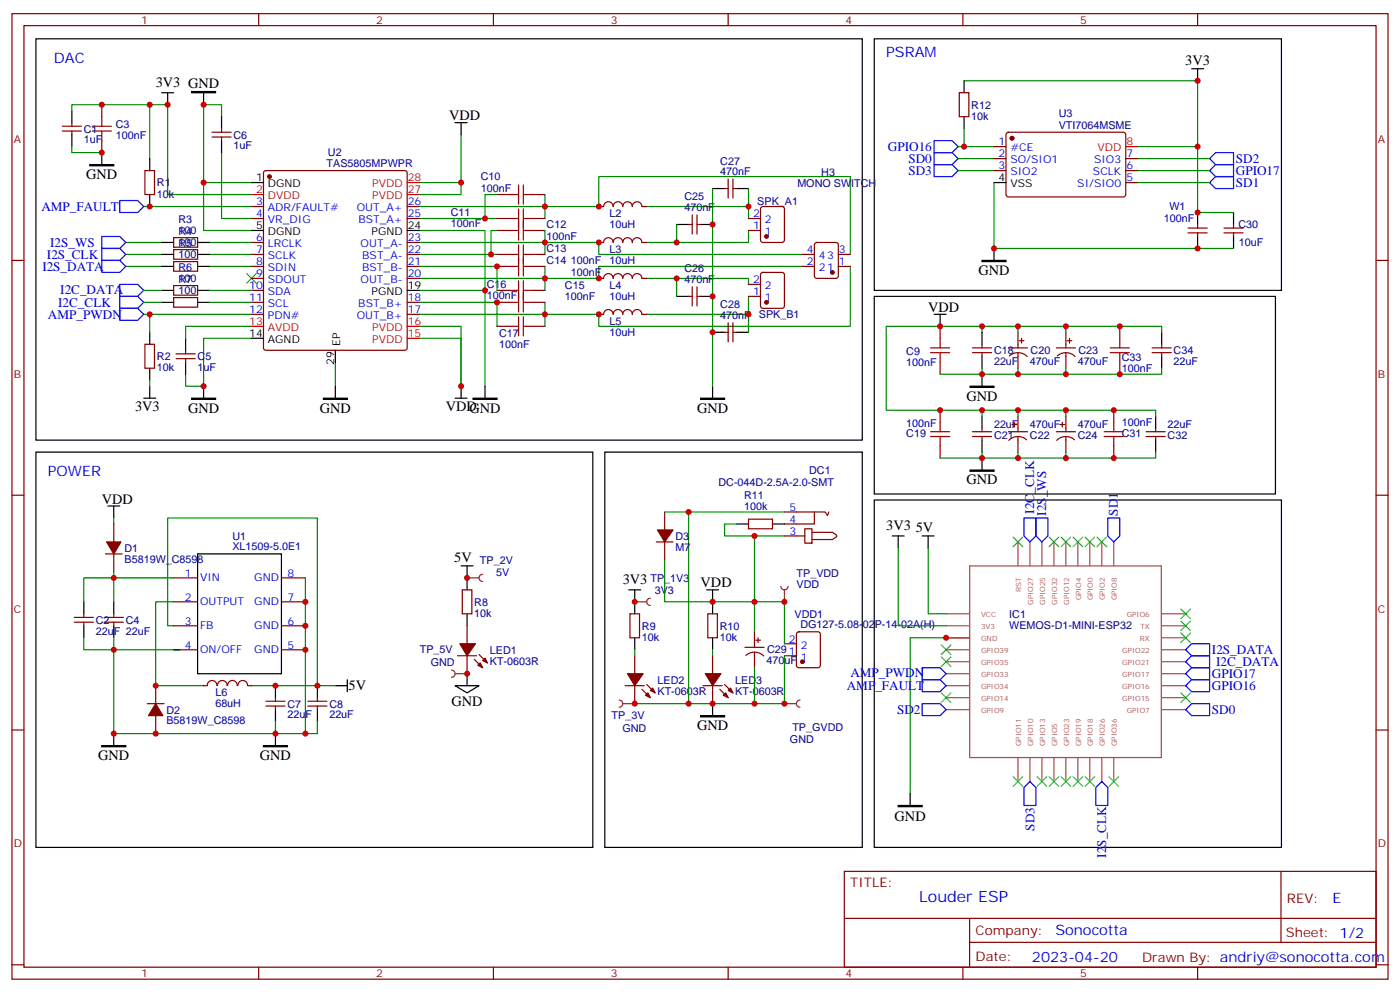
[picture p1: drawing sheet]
<svg xmlns="http://www.w3.org/2000/svg" width="412mm" height="292mm" viewBox="0 0 412 292" stroke-linecap="round" stroke-linejoin="round" font-family="sans-serif">
<g fill="none" stroke="#870000" stroke-width=".35">
<path d="M3.5 4h405.4v284.4h-405.4zM7.1 7.5h398.2v277.3h-398.2zM76.2 4v3.5M145.3 4v3.5M214.5 4v3.5M283.6 4v3.5M352.8 4v3.5M18.3 38.6h5.7M18.3 37.2h5.7M21.2 36.1v1.1M21.2 38.6v1.1M30 30.8v3.6"/>
<path d="M62.4 38.9h5.7M65.3 37.9v1M30 41.4v3.5M42.7 50.2h2.8v7.1h-2.8zM62.4 40.4h5.7M65.3 40.4v1M77.8 50.4l.5-.2h40.9l.5 .2 .2 .5v51.5l-.2 .5-.5 .3h-40.9l-.5-.3-.2-.5v-51.5zM213.4 55.5h1.1M214.5 52.7v5.6M215.9 52.7v5.6M215.9 55.5h1.1M3.5 76.7h3.6"/>
<path d="M51.2 70h7v2.8h-7zM51.2 73.5h7v2.8h-7zM51.2 77h7v2.9h-7zM74.1 60.8h3.5M74.1 64.3h3.5M74.1 71.4h3.5M74.1 74.9h3.5M74.1 78.5h3.5M119.9 60.8h3.6M119.9 64.3h3.6M119.9 71.4h3.6M119.9 74.9h3.6"/>
<path d="M119.9 78.5h3.6M176.4 60.8h1.4a1.41 1.41 0 0 1 1.4-1.4 1.41 1.41 0 0 1 1.4 1.4 1.41 1.41 0 0 1 1.4-1.4 1.41 1.41 0 0 1 1.4 1.4 1.41 1.41 0 0 1 1.5-1.4 1.41 1.41 0 0 1 1.4 1.4 1.41 1.41 0 0 1 1.4-1.4 1.41 1.41 0 0 1 1.4 1.4h1.4M176.4 71.4h1.4M177.8 71.4a1.41 1.41 0 0 1 1.4-1.4 1.41 1.41 0 0 1 1.4 1.4M180.6 71.4a1.41 1.41 0 0 1 1.4-1.4 1.41 1.41 0 0 1 1.4 1.4M183.4 71.4a1.41 1.41 0 0 1 1.5-1.4 1.41 1.41 0 0 1 1.4 1.4M186.3 71.4a1.41 1.41 0 0 1 1.4-1.4 1.41 1.41 0 0 1 1.4 1.4h1.4M202.8 66.1h1.1M203.9 63.3v5.6M205.3 63.3v5.6M205.3 66.1h1.1M220.5 64.3h3.5"/>
<path d="M220.5 67.9h3.5M224.2 61l.5-.2h5.7l.6 .4 .1 9.5-.5 .6-5.9 .1-.6-.5-.1-9.4zM405.3 76.7h3.6M51.2 84.1h7v2.8h-7zM51.2 87.6h7v2.9h-7zM74.1 82h3.5M74.1 85.5h3.5M74.1 89h3.5M74.1 92.6h3.5M119.9 82h3.6M119.9 89h3.6M119.9 92.6h3.6"/>
<path d="M176.4 82h1.4a1.41 1.41 0 0 1 1.4-1.4 1.41 1.41 0 0 1 1.4 1.4 1.41 1.41 0 0 1 1.4-1.4 1.41 1.41 0 0 1 1.4 1.4 1.41 1.41 0 0 1 1.5-1.4 1.41 1.41 0 0 1 1.4 1.4 1.41 1.41 0 0 1 1.4-1.4 1.41 1.41 0 0 1 1.4 1.4h1.4M176.4 92.6h1.4a1.41 1.41 0 0 1 1.4-1.4 1.41 1.41 0 0 1 1.4 1.4 1.41 1.41 0 0 1 1.4-1.4 1.41 1.41 0 0 1 1.4 1.4 1.41 1.41 0 0 1 1.5-1.4 1.41 1.41 0 0 1 1.4 1.4 1.41 1.41 0 0 1 1.4-1.4 1.41 1.41 0 0 1 1.4 1.4h1.4M202.8 87.3h1.1M203.9 84.5v5.6M205.3 87.3h1.1M205.3 84.5v5.6M213.4 97.9h1.1M214.5 95v5.7M215.9 95v5.7M215.9 97.9h1.1M220.5 87.3h3.5M220.5 83.7h3.5"/>
<path d="M224.2 80.4l.5-.2h5.7l.6 .5 .1 9.4-.5 .6-5.9 .1-.6-.5-.1-9.4zM42.7 101.4h2.8v7h-2.8zM51.9 105.6h5.6M51.9 104.2h5.6M54.7 103.2v1M54.7 105.6v1.1M3.5 145.8h3.6M405.3 145.8h3.6M136.2 173.7h2.8v7.1h-2.8zM30.7 183.2h5.6M30.7 181.8h5.6M33.5 180.8v1"/>
<path d="M33.5 183.2v1.1M134.8 193.1h5.6M137.6 184.3v5.3M137.6 193.1v5.3M139.7 194.2l2.5 2.4M141.1 192.8l2.5 2.4M185.6 180.8h2.8v7h-2.8zM187 193.1v5.3M208.5 180.8h2.8v7h-2.8zM209.9 193.1v5.3M231.1 193.1h3.5M231.1 189.6h3.5"/>
<path d="M234.8 186.3l.5-.2h5.6l.7 .4 .1 9.4-.5 .7h-5.9l-.6-.4-.1-9.4zM3.5 215h3.6M78.3 207.9h5.7M78.3 206.5h5.7M81.1 205.5v1M81.1 207.9v1.1M90.7 207.9h5.6M90.7 206.5h5.6M93.5 205.5v1M93.5 207.9v1.1M184.1 201.9h5.7M187 201.9v5.3"/>
<path d="M189.1 203l2.5 2.5M190.5 201.6l2.5 2.4M207.1 201.9h5.6M209.9 201.9v5.3M212 203l2.5 2.5M213.4 201.6l2.5 2.4M405.3 215h3.6M248.7 256.6h156.6v28.2h-156.6zM377.3 256.6v20.9M248.7 270.5h156.5M285.6 277.5h119.6M285.6 270.5v14.1"/>
<path d="M3.5 284.1h3.6M76.2 284.8v3.6M145.3 284.8v3.6M214.5 284.8v3.6M283.6 284.8v3.6M352.8 284.8v3.6M405.3 284.1h3.6"/>
</g>
<g fill="none" stroke="#a64a4a" stroke-width=".35">
<path d="M299.9 159.6v6.9M303.4 159.6v6.9M306.9 159.6v6.9M310.4 159.6v6.9M314 159.6v6.9M317.5 159.6v6.9M321 159.6v6.9M324.6 159.6v6.9M328.1 159.6v6.9M285.6 166.7h56.5v56.4h-56.5zM278.7 180.8h6.9M278.7 184.3h6.9"/>
<path d="M278.7 187.8h6.9M278.7 191.3h6.9M278.7 194.9h6.9M278.7 198.4h6.9M342.3 180.8h6.9M342.3 184.3h6.9M342.3 187.8h6.9M342.3 191.3h6.9M342.3 194.9h6.9M342.3 198.4h6.9M278.7 201.9h6.9M278.7 205.5h6.9"/>
<path d="M278.7 209h6.9M342.3 201.9h6.9M342.3 205.5h6.9M342.3 209h6.9M299.9 223.2v7M303.4 223.2v7M306.9 223.2v7M310.4 223.2v7M314 223.2v7M317.5 223.2v7M321 223.2v7M324.6 223.2v7"/>
<path d="M328.1 223.2v7"/>
</g>
<g fill="none" stroke="#3c3" stroke-width=".35">
<path d="M72.7 80.6l2.8 2.8M75.5 80.6l-2.8 2.8M298.4 158.2l2.9 2.8M301.3 158.2l-2.9 2.8M309 158.2l2.9 2.8M311.9 158.2l-2.9 2.8M312.6 158.2l2.8 2.8M315.4 158.2l-2.8 2.8M316.1 158.2l2.8 2.8M318.9 158.2l-2.8 2.8M319.6 158.2l2.8 2.8M322.4 158.2l-2.8 2.8"/>
<path d="M323.1 158.2l2.9 2.8M326 158.2l-2.9 2.8M347.8 179.4l2.9 2.8M350.7 179.4l-2.9 2.8M277.3 193.5l2.8 2.8M277.3 189.9l2.8 2.9M280.1 193.5l-2.8 2.8M280.1 189.9l-2.8 2.9M347.8 186.4l2.9 2.8M347.8 182.9l2.9 2.8M350.7 186.4l-2.9 2.8M350.7 182.9l-2.9 2.8"/>
<path d="M277.3 204l2.8 2.9M280.1 204l-2.8 2.9M347.8 204l2.9 2.9M350.7 204l-2.9 2.9M298.4 228.7l2.9 2.9M301.3 228.7l-2.9 2.9M305.5 228.7l2.8 2.9M308.3 228.7l-2.8 2.9M309 228.7l2.9 2.9M311.9 228.7l-2.9 2.9M312.6 228.7l2.8 2.9M315.4 228.7l-2.8 2.9"/>
<path d="M316.1 228.7l2.8 2.9M318.9 228.7l-2.8 2.9M319.6 228.7l2.8 2.9M322.4 228.7l-2.8 2.9M326.7 228.7l2.8 2.9M329.5 228.7l-2.8 2.9"/>
</g>
<g fill="none" stroke="#008700" stroke-width=".35">
<path d="M44.1 30.8h-22.9v1.8M65.3 34.4v-3.6h-5.3v23h14.1M21.2 43.2v1.7h8.8M44.1 46.7v-15.9h5.3v26.5h24.7M60 53.8v14.1h14.1M65.3 44.9v19.4h8.8M123.5 53.8h12.3M209.9 55.5v58.2M220.5 55.5v5.3M37 78.5h10.6M37 74.9h10.6M37 71.4h10.6"/>
<path d="M42.3 60.8h31.8M61.7 78.5h12.4M61.7 74.9h12.4M61.7 71.4h12.4M123.5 74.9h22.9M123.5 71.4h52.9v3.5h60M123.5 60.8h52.9v-8.8h74.1v22.9M123.5 67.9h19.4v17.6M123.5 78.5h22.9M123.5 64.3h22.9M160.5 60.8v3.5M160.5 71.4v3.5"/>
<path d="M160.5 78.5v3.5M190.5 60.8h30v3.5M199.3 66.1v5.3M220.5 67.9v3.5h-30M236.4 78.5h-60v3.5h-52.9M250.5 78.5v17.6h-74.1v-3.5h-52.9M42.3 92.6h31.8M42.3 85.5h5.3M42.3 89h5.3M44.1 92.6v5.3M61.7 85.5h12.4M61.7 89h12.4"/>
<path d="M74.1 99.6h-14.1v14.1h-5.3v-3.5M74.1 96.1h-19.4v3.5M123.5 89h22.9v7.1M123.5 96.1h12.3v17.6v-14.1h-12.3M123.5 85.5h19.4v28.2M160.5 89v3.6M190.5 82h30v1.7M199.3 82v5.3M220.5 87.3v5.3h-30M220.5 92.6v5.3M44.1 112v1.7M98.8 106.7v7"/>
<path d="M209.9 177.2h21.2v12.4M264.6 161.4v22.9h14.1M273.4 161.4v19.4h5.3M51.2 191.3h1.7h-19.4v24.7h47.6M187 191.3v1.8M209.9 191.3v1.8M231.1 193.1v14.1h-44.1M278.7 187.8h-10.6v45.9M74.1 201.9h24.7"/>
</g>
<g fill="none" stroke="#000" stroke-width=".35">
<path d="M10.6 11.4h243.4v118.2h-243.4zM21.2 32.6v3.5M21.2 39.7v3.5M47.6 27.3h3.6M49.4 27.3v3.5M60 27.3v3.5M65.3 34.4v3.5M30 44.9v3.6M44.1 46.7v3.5M44.1 57.3v3.5M65.3 41.4v3.5M74.1 53.8h3.5"/>
<path d="M209.9 55.5h3.5M217 55.5h3.5M47.6 71.4h3.6M47.6 74.9h3.6M47.6 78.5h3.6M58.2 71.4h3.5M58.2 74.9h3.5M58.2 78.5h3.5M74.1 67.9h3.5M119.9 67.9h3.6M199.3 66.1h3.5M206.4 66.1h3.5"/>
<path d="M44.1 97.9v3.5M47.6 85.5h3.6M47.6 89h3.6M54.7 99.6v3.6M58.2 85.5h3.5M58.2 89h3.5M74.1 99.6h3.5M119.9 85.5h3.6M199.3 87.3h3.5M206.4 87.3h3.5M209.9 97.9h3.5M217 97.9h3.5"/>
<path d="M42.3 117.3h3.6M44.1 108.4v3.6M44.1 113.7v3.6M54.7 106.7v3.5M60 113.7v3.6M98.8 103.2v3.5M98.8 113.7v3.6M134.1 117.3h3.5M135.8 113.7v3.6M142.9 113.7v3.6M209.9 113.7v3.6M10.6 133.1h164v116.5h-164z"/>
<path d="M178.2 133.1h75.8v116.5h-75.8zM31.7 149h3.6M33.5 149v3.5M257.5 147.2h120v102.4h-120zM262.8 157.8h3.5M264.6 157.8v3.6M271.6 157.8h3.6M273.4 157.8v3.6M33.5 177.2v3.6M135.8 166.7h3.5M137.6 166.7v7M185.2 173.7h3.5"/>
<path d="M187 173.7v7.1M208.1 173.7h3.6M209.9 173.7v7.1M33.5 184.3v3.5M137.6 180.8v3.5M137.6 198.4v3.5M187 187.8v3.5M209.9 187.8v3.5M33.5 216v3.6M81.1 201.9v3.6M81.1 209v3.5M81.1 216v3.6"/>
<path d="M93.5 201.9v3.6M93.5 209v3.5M98.8 201.9h3.5M102.3 200.2v3.5M134.1 201.9h7l-3.5 2.1zM209.9 207.2v3.5M268.1 233.7v3.5"/>
</g>
<path d="M56.4 27h7.1v.3h-7.1zM26.5 48.5h7v.3h-7zM56.4 117.3h7.1v.3h-7.1zM95.2 117.3h7.1v.3h-7.1zM139.3 117.3h7.1v.3h-7.1zM206.4 117.3h7v.3h-7zM30 219.6h7v.3h-7zM77.6 219.6h7.1v.3h-7.1zM206.4 210.7h7v.4h-7zM264.6 237.2h7v.4h-7z" fill="#000" stroke="#000" stroke-width=".35"/>
<path d="M35.3 59.1h5.3l1.7 1.7-1.7 1.8h-5.3zM30 76.7h5.3l1.7 1.8-1.7 1.7h-5.3zM30 73.2h5.3l1.7 1.7-1.7 1.8h-5.3zM30 69.6h5.3l1.7 1.8-1.7 1.8h-5.3zM35.3 90.8h5.3l1.7 1.8-1.7 1.7h-5.3zM35.3 87.3h5.3l1.7 1.7-1.7 1.8h-5.3zM35.3 83.7h5.3l1.7 1.8-1.7 1.8h-5.3z" fill="none" stroke="#00f" stroke-width=".35"/>
<g fill="#870000" stroke="#870000" stroke-width=".35">
<path d="M213.1 204.8l.7-.8 .7 1.5z"/>
<path d="M214.5 203.3l.7-.7 .7 1.4z"/>
<path d="M207.8 198.4h4.6l-2.5 3.5z"/>
<path d="M140.8 195.9l.7-.7 .7 1.4z"/>
<path d="M142.2 194.5l.7-.7 .7 1.4z"/>
<path d="M135.5 189.6h4.6l-2.5 3.5z"/>
<path d="M190.1 204.8l.8-.8 .7 1.5z"/>
<path d="M191.6 203.3l.7-.7 .7 1.4z"/>
<path d="M184.9 198.4h4.5l-2.4 3.5z"/>
<circle cx="79.4" cy="52" r=".53"/>
<circle cx="236.4" cy="194.9" r=".53"/>
<circle cx="225.8" cy="89" r=".53"/>
<circle cx="225.8" cy="69.6" r=".53"/>
</g>
<path d="M74.1 57.3h3.5M119.9 57.3h3.6M119.9 53.8h3.6M74.1 96.1h3.5M119.9 96.1h3.6M119.9 99.6h3.6" fill="none" stroke="#f00" stroke-width=".35"/>
<path d="M27.2 38.6h5.6M27.2 37.2h5.6M30 34.4v2.8M30 38.6v2.8" fill="none" stroke="#a10000" stroke-width=".35"/>
<path d="M230 172.6a1.06 1.06 0 0 0 1.1 1.1 1.06 1.06 0 0 0 1-1.1M231.1 173.7v3.5" fill="none" stroke="#8c2424" stroke-width=".35"/>
<circle cx="231.1" cy="177.2" r=".18" fill="#8c2424"/>
<path d="M187 177.2h3.5M191.6 176.2a1.06 1.06 0 0 0-1.1 1 1.06 1.06 0 0 0 1.1 1.1" fill="none" stroke="#8c2424" stroke-width=".35"/>
<circle cx="187" cy="177.2" r=".18" fill="#8c2424"/>
<path d="M137.6 170.2h3.5M142.2 169.1a1.06 1.06 0 0 0-1.1 1.1 1.06 1.06 0 0 0 1.1 1" fill="none" stroke="#8c2424" stroke-width=".35"/>
<circle cx="137.6" cy="170.2" r=".18" fill="#8c2424"/>
<g fill="none" stroke="#000" stroke-width=".35">
<path d="M257.5 11.4h120v74.1h-120zM284 23.8v3.5M284 34.4v3.5M351 20.2h3.5M352.8 20.2v3.6M292.8 53.8h3.5M292.8 73.2v3.5M352.8 62.6v3.5M352.8 69.6v3.6M363.4 62.6v3.5M363.4 69.6v3.6M217 154.3h3.5"/>
<path d="M227.5 154.3h3.6M24.7 177.2v3.6M58.2 163.1h24.7v35.3h-24.7zM24.7 184.3v3.5"/>
</g>
<g fill="none" stroke="#008700" stroke-width=".35">
<path d="M284 23.8h68.8v19.4h-17.7M284 37.9v5.3M146.4 57.3h-3.5v7M160.5 57.3v3.5M282.2 50.2h10.6M282.2 46.7h10.6M282.2 43.2h10.6M292.8 53.8v19.4h70.6M335.1 50.2h21.2M335.1 46.7h21.2M335.1 53.8h21.2M352.8 43.2v19.4h10.6"/>
<path d="M146.4 67.9h-1.8v7M146.4 78.5v7M160.5 67.9v3.5M160.5 82v3.5M160.5 92.6v3.5M33.5 152.5v1.8M195.8 150.8h7M217 154.3h-3.6v3.5h8.8M231.1 157.8h-8.9v28.3M231.1 150.8h-28.3v56.4M33.5 168.4v8.8M51.2 177.2h-5.3v24.7h14.1"/>
<path d="M51.2 170.2h-26.5v7M90 170.2v45.8M195.8 164.9v12.3h14.1M24.7 187.8v3.5h8.8v-3.5M51.2 184.3h-1.8v-31.8h44.1v49.4M222.2 196.6v10.6M81.1 212.5v3.5h12.4v-3.5"/>
</g>
<path d="M289.3 76.7h7v.3h-7z" fill="#000" stroke="#000" stroke-width=".35"/>
<g fill="none" stroke="#870000" stroke-width=".35">
<path d="M282.6 27.3h2.8v7.1h-2.8zM296.6 39.2l.4-.3 34.2 .1 .4 .7-.1 17.9-.6 .4-34.1-.1-.5-.6v-17.6zM146.4 57.3h3.5M157 57.3h3.5M292.8 43.2h3.5M292.8 46.7h3.5M292.8 50.2h3.5M331.6 46.7h3.5M331.6 50.2h3.5M331.6 53.8h3.5M146.4 64.3h3.5M146.4 74.9h3.5"/>
<path d="M146.4 67.9h3.5M146.4 78.5h3.5M157 64.3h3.5M157 74.9h3.5M157 67.9h3.5M157 78.5h3.5M350 68.6h5.6M350 67.2h5.6M352.8 66.1v1.1M352.8 68.6v1M360.5 68.6h5.7M360.5 67.2h5.7"/>
<path d="M363.4 66.1v1.1M363.4 68.6v1M146.4 89h3.5M146.4 96.1h3.5M146.4 85.5h3.5M157 89h3.5M157 96.1h3.5M157 85.5h3.5M314 97.9v4.5M315 99.6v1.4M311.1 102.4h5.7M311.4 104.8a3.8 3.8 0 0 1 5.3 .2"/>
<path d="M314 103.9v4.5M314.3 100.3h1.4M193.3 159.6h5M195.8 150.8v5.3M195.8 159.6v5.3M220.5 152.9h7v2.8h-7zM231.1 150.8h12l.7 1 .3-1M231.1 157.8h6M237.1 155.7h2.1v4.2h-2.1zM239.2 156.8h6a1.62 1.62 0 0 1 1.3 1.1l-1.3 1h-6M239.9 150.8v3.5h-8.8M51.2 170.2h7"/>
<path d="M51.2 177.2h7M82.9 170.2h7.1M82.9 177.2h7.1M21.9 183.2h5.6M21.9 181.8h5.6M24.7 180.8v1M24.7 183.2v1.1M51.2 184.3h7M51.2 191.3h7M82.9 184.3h7.1M82.9 191.3h7.1M219.4 190.6h5.7"/>
<path d="M219.7 193a3.8 3.8 0 0 1 5.3 .2M222.2 186.1v4.5M222.2 192.1v4.5M222.6 188.5h1.4M223.3 187.8v1.4M43.4 207.2h4.9M45.9 201.9v5.3M45.9 210.7v5.3"/>
</g>
<g fill="none" stroke="#00f" stroke-width=".35">
<path d="M275.2 41.4h5.3l1.7 1.8-1.7 1.7h-5.3zM275.2 44.9h5.3l1.7 1.8-1.7 1.8h-5.3zM275.2 48.5h5.3l1.7 1.7-1.7 1.8h-5.3zM356.3 50.2l1.8-1.7h5.3v3.5h-5.3zM356.3 53.8l1.8-1.8h5.3v3.5h-5.3zM358.1 44.9h5.3v3.6h-5.3l-1.8-1.8zM301.6 152.5h3.6v5.3l-1.8 1.8-1.8-1.8zM305.2 152.5h3.5v5.3l-1.8 1.8-1.7-1.8zM326.3 152.5h3.5v5.3l-1.7 1.8-1.8-1.8zM271.6 196.6h5.3l1.8 1.8-1.8 1.8h-5.3zM349.2 198.4l1.8-1.8h5.3v3.6h-5.3zM349.2 191.3l1.8-1.7h5.3v3.5h-5.3z"/>
<path d="M349.2 194.9l1.8-1.8h5.3v3.5h-5.3zM271.6 207.2h5.3l1.8 1.8-1.8 1.7h-5.3zM271.6 200.2h5.3l1.8 1.7-1.8 1.8h-5.3zM349.2 209l1.8-1.8h5.3v3.5h-5.3zM351 200.2h5.3v3.5h-5.3l-1.8-1.8zM303.4 230.2l1.8 1.7v5.3h-3.6v-5.3zM324.6 230.2l1.7 1.7v5.3h-3.5v-5.3z"/>
</g>
<g fill="none" stroke="#a10000" stroke-width=".35">
<path d="M149.9 57.3h2.9M152.8 54.5v5.6M154.2 57.3h2.8M154.2 54.5v5.6M149.9 64.3h2.9M149.9 74.9h2.9M149.9 67.9h2.9M149.9 78.5h2.9M152.8 61.5v9.2M152.8 72.1v9.2M154.2 61.5v9.2M154.2 72.1v9.2"/>
<path d="M154.2 64.3h2.8M154.2 74.9h2.8M154.2 67.9h2.8M154.2 78.5h2.8M149.9 89h2.9M149.9 96.1h2.9M149.9 85.5h2.9M152.8 82.7v9.2M152.8 93.3v5.6M154.2 82.7v9.2M154.2 93.3v5.6M154.2 89h2.8"/>
<path d="M154.2 96.1h2.8M154.2 85.5h2.8"/>
</g>
<g fill="#870000" stroke="#870000" stroke-width=".35">
<path d="M193.7 156.1h4.6l-2.5 3.5z"/>
<path d="M45.9 207.2l2.1 3.5h-4.3z"/>
<circle cx="298.1" cy="40.7" r=".53"/>
</g>
<path d="M331.6 43.2h3.5" fill="none" stroke="#f00" stroke-width=".35"/>
<path d="M133 197.3a1.06 1.06 0 0 1 1.1 1.1 1.06 1.06 0 0 1-1.1 1.1M134.1 198.4h3.5" fill="none" stroke="#8c2424" stroke-width=".35"/>
<circle cx="137.6" cy="198.4" r=".18" fill="#8c2424"/>
<g fill="none" stroke="#870000" stroke-width=".35">
<path d="M236.4 78.5h3.5M236.4 74.9h3.5M240.1 71.6l.5-.2h5.6l.7 .4v9.5l-.4 .6-5.9 .1-.7-.5v-9.4zM246.9 78.5h3.6M246.9 74.9h3.6M276.9 96.1v3.5M299.9 97.9v4.5M300.9 99.6v1.4M329.8 96.1v3.5M276.9 106.7v3.5M286.5 103.9h5.6M286.5 102.4h5.6"/>
<path d="M289.3 101.4v1M289.3 103.9v1M297 102.4h5.7M297.3 104.8a3.8 3.8 0 0 1 5.3 .2M299.9 103.9v4.5M300.2 100.3h1.4M329.8 106.7v3.5M339.4 103.9h5.6M339.4 102.4h5.6M342.2 101.4v1M342.2 103.9v1M276.9 120.8v3.5"/>
<path d="M276.9 131.4v3.5M286.5 127.1h5.6M286.5 128.6h5.6M289.3 126.1v1M289.3 128.6v1M297 127.1h5.7M298.1 125h1.4M298.8 124.3v1.4M299.9 122.6v4.5M299.9 128.6v4.5M302.4 129.5a3.8 3.8 0 0 0-5.2 .2M311.1 127.1h5.7"/>
<path d="M312.2 125h1.4M312.9 124.3v1.4M314 122.6v4.5M314 128.6v4.5M316.5 129.5a3.8 3.8 0 0 0-5.2 .2M328.1 120.8v3.5M328.1 131.4v3.5M337.6 127.1h5.7M337.6 128.6h5.7M340.4 126.1v1M340.4 128.6v1M33.5 154.3v5.3"/>
<path d="M31 163.1h5M33.5 163.1v5.3M63.9 201.9a1.41 1.41 0 0 0-1.4-1.5 1.41 1.41 0 0 0-1.4 1.5h-1.1M64.1 201.9a1.41 1.41 0 0 1 1.4-1.5 1.41 1.41 0 0 1 1.4 1.5M67.1 201.9a1.41 1.41 0 0 1 1.4-1.5 1.41 1.41 0 0 1 1.4 1.5M70.1 201.9a1.41 1.41 0 0 1 1.4-1.5 1.41 1.41 0 0 1 1.4 1.5M73 201.9h1.1"/>
</g>
<g fill="#870000" stroke="#870000" stroke-width=".35">
<path d="M31.4 159.6h4.2l-2.1 3.5z"/>
<circle cx="245.2" cy="80.2" r=".53"/>
</g>
<g fill="none" stroke="#000" stroke-width=".35">
<path d="M134.1 36.1h3.5M135.8 36.1v3.6M257.5 87.3h118.2v58.2h-118.2zM275.2 92.6h3.5M276.9 92.6v3.5M289.3 97.9v3.5M342.2 97.9v3.5M289.3 104.9v3.5M289.3 110.2v3.5M342.2 104.9v3.5M289.3 122.6v3.5M289.3 129.6v3.5"/>
<path d="M289.3 134.9v3.5M340.4 122.6v3.5M340.4 129.6v3.5"/>
</g>
<g fill="none" stroke="#008700" stroke-width=".35">
<path d="M135.8 39.7v17.6h-12.3M289.3 96.1v1.8M299.9 97.9v-1.8h-38.8v24.7h28.2v1.8M299.9 96.1h14.1v1.8M314 96.1h28.2v1.8M289.3 108.4v1.8M299.9 108.4v1.8h-23M314 108.4v1.8h-14.1M342.2 108.4v1.8h-28.2M289.3 120.8h10.6v1.8M289.3 133.1v1.8h-12.4M299.9 120.8h14.1v1.8"/>
<path d="M299.9 133.1v1.8h-10.6M314 133.1v1.8h-14.1M314 120.8h26.4v1.8M340.4 133.1v1.8h-26.4"/>
</g>
<g fill="none" stroke="#a10000" stroke-width=".35">
<path d="M276.9 99.6v2.8M329.8 99.6v2.8M274.1 103.9h5.7M274.1 102.4h5.7M276.9 103.9v2.8M327 103.9h5.7M327 102.4h5.7M329.8 103.9v2.8M274.1 127.1h5.7M274.1 128.6h5.7M276.9 124.3v2.8M276.9 128.6v2.8"/>
<path d="M325.3 127.1h5.6M325.3 128.6h5.6M328.1 124.3v2.8M328.1 128.6v2.8"/>
</g>
<path d="M285.8 113.7h7v.4h-7zM285.8 138.4h7v.4h-7z" fill="#000" stroke="#000" stroke-width=".35"/>
<path d="M182.4 206.2a1.06 1.06 0 0 1 1 1 1.06 1.06 0 0 1-1 1.1M183.4 207.2h3.6" fill="none" stroke="#8c2424" stroke-width=".35"/>
<circle cx="187" cy="207.2" r=".18" fill="#8c2424"/>
<path d="M231.1 207.2h3.5M235.7 206.2a1.06 1.06 0 0 0-1.1 1 1.06 1.06 0 0 0 1.1 1.1" fill="none" stroke="#8c2424" stroke-width=".35"/>
<circle cx="231.1" cy="207.2" r=".18" fill="#8c2424"/>
<g fill="#c00">
<circle cx="60" cy="30.8" r=".88"/>
<circle cx="160.5" cy="60.8" r=".88"/>
<circle cx="160.5" cy="71.4" r=".88"/>
<circle cx="160.5" cy="82" r=".88"/>
<circle cx="160.5" cy="92.6" r=".88"/>
<circle cx="49.4" cy="30.8" r=".88"/>
<circle cx="142.9" cy="85.5" r=".88"/>
<circle cx="60" cy="53.8" r=".88"/>
<circle cx="209.9" cy="207.2" r=".88"/>
<circle cx="209.9" cy="177.2" r=".88"/>
<circle cx="44.1" cy="60.8" r=".88"/>
<circle cx="81.1" cy="201.9" r=".88"/>
<circle cx="93.5" cy="201.9" r=".88"/>
<circle cx="60" cy="113.7" r=".88"/>
<circle cx="44.1" cy="92.6" r=".88"/>
<circle cx="220.5" cy="92.6" r=".88"/>
<circle cx="199.3" cy="82" r=".88"/>
<circle cx="199.3" cy="71.4" r=".88"/>
<circle cx="220.5" cy="60.8" r=".88"/>
<circle cx="209.9" cy="87.3" r=".88"/>
<circle cx="209.9" cy="66.1" r=".88"/>
<circle cx="209.9" cy="97.9" r=".88"/>
<circle cx="30" cy="44.9" r=".88"/>
<circle cx="44.1" cy="30.8" r=".88"/>
<circle cx="30" cy="30.8" r=".88"/>
<circle cx="231.1" cy="177.2" r=".88"/>
<circle cx="187" cy="177.2" r=".88"/>
<circle cx="137.6" cy="170.2" r=".88"/>
<circle cx="352.8" cy="73.2" r=".88"/>
<circle cx="352.8" cy="43.2" r=".88"/>
<circle cx="352.8" cy="62.6" r=".88"/>
<circle cx="284" cy="43.2" r=".88"/>
<circle cx="352.8" cy="23.8" r=".88"/>
<circle cx="222.3" cy="177.2" r=".88"/>
<circle cx="222.3" cy="207.2" r=".88"/>
<circle cx="142.9" cy="64.3" r=".88"/>
<circle cx="144.6" cy="74.9" r=".88"/>
<circle cx="146.4" cy="89" r=".88"/>
<circle cx="146.4" cy="78.5" r=".88"/>
<circle cx="202.8" cy="207.2" r=".88"/>
<circle cx="222.3" cy="157.8" r=".88"/>
<circle cx="202.8" cy="150.8" r=".88"/>
<circle cx="45.9" cy="201.9" r=".88"/>
<circle cx="81.1" cy="216" r=".88"/>
<circle cx="278.7" cy="187.8" r=".88"/>
<circle cx="45.9" cy="216" r=".88"/>
<circle cx="33.5" cy="216" r=".88"/>
<circle cx="33.5" cy="191.3" r=".88"/>
<circle cx="33.5" cy="170.2" r=".88"/>
<circle cx="90" cy="184.3" r=".88"/>
<circle cx="90" cy="177.2" r=".88"/>
<circle cx="90" cy="216" r=".88"/>
<circle cx="90" cy="191.3" r=".88"/>
<circle cx="137.6" cy="198.4" r=".88"/>
<circle cx="176.4" cy="71.4" r=".88"/>
<circle cx="176.4" cy="60.8" r=".88"/>
<circle cx="176.4" cy="82" r=".88"/>
<circle cx="176.4" cy="92.6" r=".88"/>
<circle cx="289.3" cy="110.2" r=".88"/>
<circle cx="289.3" cy="96.1" r=".88"/>
<circle cx="276.9" cy="96.1" r=".88"/>
<circle cx="299.9" cy="96.1" r=".88"/>
<circle cx="299.9" cy="110.2" r=".88"/>
<circle cx="135.8" cy="53.8" r=".88"/>
<circle cx="292.8" cy="73.2" r=".88"/>
<circle cx="276.9" cy="120.8" r=".88"/>
<circle cx="289.3" cy="120.8" r=".88"/>
<circle cx="299.9" cy="120.8" r=".88"/>
<circle cx="289.3" cy="134.9" r=".88"/>
<circle cx="299.9" cy="134.9" r=".88"/>
<circle cx="135.8" cy="113.7" r=".88"/>
<circle cx="314" cy="120.8" r=".88"/>
<circle cx="328.1" cy="120.8" r=".88"/>
<circle cx="314" cy="134.9" r=".88"/>
<circle cx="328.1" cy="134.9" r=".88"/>
<circle cx="314" cy="110.2" r=".88"/>
<circle cx="329.8" cy="110.2" r=".88"/>
<circle cx="314" cy="96.1" r=".88"/>
<circle cx="329.8" cy="96.1" r=".88"/>
<circle cx="187" cy="207.2" r=".88"/>
<circle cx="231.1" cy="207.2" r=".88"/>
</g>
<text font-size="4.6" fill="#00f" x="270.8" y="265.6">Louder ESP</text>
<g font-size="4.2" fill="#00f">
<text x="261.1" y="16.7">PSRAM</text>
<text x="15.9" y="18.5">DAC</text>
<text x="14.1" y="140.2">POWER</text>
<text x="392.5" y="265.9">E</text>
<text x="310.9" y="275.4">Sonocotta</text>
<text x="304" y="283.2">2023-04-20</text>
</g>
<g font-size="4.2">
<text x="349.1" y="19.1">3V3</text>
<text x="45.9" y="25.5">3V3 GND</text>
<text x="132.3" y="35.4">VDD</text>
<text x="25.4" y="52.7">GND</text>
<text x="288.2" y="81">GND</text>
<text x="273.4" y="91.9">VDD</text>
<text x="284.7" y="118">GND</text>
<text x="39.8" y="121.2">3V3</text>
<text x="55.4" y="121.5">GND</text>
<text x="94.2" y="121.5">GND</text>
<text x="131.3" y="121.2">VDD</text>
<text x="138.3" y="121.5">GND</text>
<text x="205.3" y="121.5">GND</text>
<text x="284.7" y="142.7">GND</text>
<text x="30" y="148.3">VDD</text>
<text x="261.1" y="156.1">3V3</text>
<text x="269.8" y="156.7">5V</text>
<text x="133.8" y="165.6">5V</text>
<text x="183.4" y="171.9">3V3</text>
<text x="206.4" y="173">VDD</text>
<text x="102.7" y="203.3">5V</text>
<text x="133" y="208">GND</text>
<text x="205.3" y="215">GND</text>
<text x="28.9" y="223.8">GND</text>
<text x="76.6" y="223.8">GND</text>
<text x="263.5" y="241.7">GND</text>
</g>
<g font-size="3.9" fill="#00f">
<text x="261.6" y="44.5">GPIO16</text>
<text x="364.1" y="47.9">SD2</text>
<text x="267.6" y="48.1">SD0</text>
<text x="267.6" y="51.6">SD3</text>
<text x="364.1" y="51.4">GPIO17</text>
<text x="364.1" y="55">SD1</text>
<text x="12.2" y="62.1">AMP_FAULT</text>
<text x="13.8" y="76.2">I2S_CLK</text>
<text x="14.8" y="72.6">I2S_WS</text>
<text x="12.5" y="79.7">I2S_DATA</text>
<text x="17.8" y="86.7">I2C_DATA</text>
<text x="14.1" y="93.8">AMP_PWDN</text>
<text x="17.2" y="90.3">I2C_CLK</text>
<text x="304.7" y="151.2" transform="rotate(-90 304.7 151.2)">I2C_CLK</text>
<text x="308.1" y="151.8" transform="rotate(-90 308.1 151.8)">I2S_WS</text>
<text x="329.3" y="151.8" transform="rotate(-90 329.3 151.8)">SD1</text>
<text x="357" y="192.6">I2S_DATA</text>
<text x="358.2" y="196.1">I2C_DATA</text>
<text x="249.4" y="203.3">AMP_FAULT</text>
<text x="250.5" y="199.5">AMP_PWDN</text>
<text x="357" y="199.6">GPIO17</text>
<text x="357" y="203.1">GPIO16</text>
<text x="264.2" y="210.3">SD2</text>
<text x="357" y="210.2">SD0</text>
<text x="304.7" y="244.6" transform="rotate(-90 304.7 244.6)">SD3</text>
<text x="325.8" y="252.5" transform="rotate(-90 325.8 252.5)">I2S_CLK</text>
</g>
<g font-size="3.9" fill="#800">
<text x="250.5" y="261.2">TITLE:</text>
<text x="379.1" y="265.9">REV:</text>
<text x="287.4" y="275.4">Company:</text>
<text x="378.7" y="276">Sheet: 1/2</text>
<text x="287.4" y="283.1">Date:</text>
<text x="336.4" y="283.2">Drawn By: andriy@sonocotta.com</text>
</g>
<g font-size="3.2" fill="#800">
<text x="41.6" y="7">1</text>
<text x="110.8" y="7">2</text>
<text x="179.9" y="7">3</text>
<text x="249.1" y="7">4</text>
<text x="318.2" y="7">5</text>
<text x="4.1" y="42.1">A</text>
<text x="405.9" y="42.1">A</text>
<text x="4.1" y="111.3">B</text>
<text x="405.9" y="111.3">B</text>
<text x="4.1" y="180.4">C</text>
<text x="405.9" y="180.4">C</text>
<text x="4.1" y="249.6">D</text>
<text x="405.9" y="249.6">D</text>
<text x="41.6" y="287.8">1</text>
<text x="110.8" y="287.8">2</text>
<text x="179.9" y="287.8">3</text>
<text x="249.1" y="287.8">4</text>
<text x="318.2" y="287.8">5</text>
</g>
<g font-size="3.2" fill="#000080">
<text x="286.1" y="35.3">10k</text>
<text x="286.1" y="32">R12</text>
<text x="311.9" y="34.6">U3</text>
<text x="24.7" y="39">C1</text>
<text x="34.1" y="40.8">100nF</text>
<text x="34.1" y="37.6">C3</text>
<text x="68.8" y="40.8">C6</text>
<text x="311.9" y="37.9">VTI7064MSME</text>
<text x="24.7" y="42.2">1uF</text>
<text x="68.8" y="44">1uF</text>
<text x="96.6" y="45.9">U2</text>
<text x="96.2" y="49.2">TAS5805MPWPR</text>
<text x="141.6" y="53.1">C10</text>
<text x="212.2" y="51.6">470nF</text>
<text x="212.2" y="48.5">C27</text>
<text x="241.9" y="52">H3</text>
<text x="46.2" y="58.2">10k</text>
<text x="46.2" y="54.9">R1</text>
<text x="141.6" y="56.4">100nF</text>
<text x="201.6" y="59">C25</text>
<text x="234.9" y="55.1">MONO SWITCH</text>
<text x="52.6" y="65.7">R3</text>
<text x="132.8" y="63.7">C11</text>
<text x="179.5" y="64">L2</text>
<text x="201.6" y="62.2">470nF</text>
<text x="223.1" y="60.2">SPK_A1</text>
<text x="342.8" y="65.5">100nF</text>
<text x="344.5" y="62">W1</text>
<text x="52.6" y="68.9">100</text>
<text x="52.6" y="69.3">R4</text>
<text x="132.8" y="67">100nF</text>
<text x="161" y="70.5">100nF</text>
<text x="161" y="67.3">C12</text>
<text x="179.5" y="67.3">10uH</text>
<text x="364.8" y="67.3">C30</text>
<text x="52.6" y="72.5">100</text>
<text x="52.6" y="76">100</text>
<text x="52.6" y="72.8">R5</text>
<text x="161" y="74.3">C13</text>
<text x="161" y="77.9">C14</text>
<text x="168.2" y="77.9">100nF</text>
<text x="179.5" y="77.9">10uH</text>
<text x="179.5" y="74.5">L3</text>
<text x="364.9" y="72.5">10uF</text>
<text x="52.6" y="83">100</text>
<text x="52.6" y="79.8">R6</text>
<text x="52.6" y="83.4">R7</text>
<text x="168.2" y="81.4">100nF</text>
<text x="201.6" y="83.4">470nF</text>
<text x="201.6" y="80.2">C26</text>
<text x="52.6" y="86.6">100</text>
<text x="143.4" y="88.1">100nF</text>
<text x="143.4" y="84.9">C16</text>
<text x="166.4" y="88.5">100nF</text>
<text x="166.4" y="85.2">C15</text>
<text x="179.5" y="88.4">10uH</text>
<text x="179.5" y="85.1">L4</text>
<text x="179.5" y="95.7">L5</text>
<text x="212.2" y="94">470nF</text>
<text x="212.2" y="90.8">C28</text>
<text x="223.5" y="93.7">SPK_B1</text>
<text x="147" y="99.3">C17</text>
<text x="179.5" y="99">10uH</text>
<text x="46.2" y="106">R2</text>
<text x="58.2" y="106.1">C5</text>
<text x="147" y="102.5">100nF</text>
<text x="267" y="107.9">100nF</text>
<text x="267" y="104.7">C9</text>
<text x="292.8" y="107.5">22uF</text>
<text x="292.8" y="104.3">C18</text>
<text x="303.4" y="107.5">470uF</text>
<text x="303.6" y="104.2">C20</text>
<text x="317.5" y="107.5">470uF</text>
<text x="317.7" y="104.2">C23</text>
<text x="330.5" y="106.4">C33</text>
<text x="345.7" y="107.5">22uF</text>
<text x="345.7" y="104.3">C34</text>
<text x="46.2" y="109.4">10k</text>
<text x="58.2" y="109.3">1uF</text>
<text x="330.5" y="109.6">100nF</text>
<text x="267" y="125.6">100nF</text>
<text x="292.8" y="126">22uF</text>
<text x="303.4" y="126">470uF</text>
<text x="317.5" y="126">470uF</text>
<text x="330.5" y="125.4">100nF</text>
<text x="344" y="126">22uF</text>
<text x="267" y="128.8">C19</text>
<text x="292.8" y="129.2">C21</text>
<text x="303.4" y="129.2">C22</text>
<text x="317.5" y="129.2">C24</text>
<text x="330.5" y="128.6">C31</text>
<text x="344" y="129.2">C32</text>
<text x="211.6" y="143.1">DC-044D-2.5A-2.0-SMT</text>
<text x="238.4" y="139.6">DC1</text>
<text x="219.2" y="147">R11</text>
<text x="219.2" y="150.2">100k</text>
<text x="68.5" y="158.9">U1</text>
<text x="199" y="159">D3</text>
<text x="36.7" y="165.7">B5819W_C8598</text>
<text x="36.7" y="162.5">D1</text>
<text x="68.5" y="162.1">XL1509-5.0E1</text>
<text x="141.4" y="166">TP_2V</text>
<text x="199" y="162.2">M7</text>
<text x="146.2" y="169.6">5V</text>
<text x="191.6" y="171.3">TP_1V3</text>
<text x="234.7" y="173.1">VDD</text>
<text x="234.7" y="169.9">TP_VDD</text>
<text x="139.7" y="178.4">R8</text>
<text x="192.9" y="174.9">3V3</text>
<text x="28.2" y="183.7">C2</text>
<text x="37" y="183.7">C4</text>
<text x="139.7" y="181.7">10k</text>
<text x="189.1" y="185.4">R9</text>
<text x="212" y="185.4">R10</text>
<text x="234.1" y="181.9">VDD1</text>
<text x="235.8" y="185">DG127-5.08-02P-14-02A(H)</text>
<text x="297.3" y="185.1">WEMOS-D1-MINI-ESP32</text>
<text x="297.3" y="181.9">IC1</text>
<text x="28.2" y="186.9">22uF 22uF</text>
<text x="189.1" y="188.7">10k</text>
<text x="212" y="188.7">10k</text>
<text x="123.7" y="192.4">TP_5V</text>
<text x="126.9" y="196">GND</text>
<text x="144.3" y="195.8">KT-0603R</text>
<text x="144.3" y="192.5">LED1</text>
<text x="225.8" y="195.7">470uF</text>
<text x="226" y="192.4">C29</text>
<text x="193.7" y="201.3">LED2</text>
<text x="216.6" y="201.3">LED3</text>
<text x="63.4" y="208.1">68uH</text>
<text x="63.4" y="204.8">L6</text>
<text x="84.7" y="208.4">C7</text>
<text x="97" y="208.4">C8</text>
<text x="193.7" y="204.6">KT-0603R</text>
<text x="216.6" y="204.6">KT-0603R</text>
<text x="49" y="213.4">B5819W_C8598</text>
<text x="49" y="210.1">D2</text>
<text x="84.7" y="211.6">22uF</text>
<text x="97" y="211.6">22uF</text>
<text x="180.2" y="211.9">TP_3V</text>
<text x="183.3" y="215.4">GND</text>
<text x="233.4" y="215.4">TP_GVDD</text>
<text x="232.7" y="218.9">GND</text>
</g>
<g font-size="3.2" fill="#00f">
<text x="294.1" y="42.8">1</text>
<text x="294.1" y="46.4">2</text>
<text x="297.6" y="44.6">#CE</text>
<text x="331.8" y="46.4">7</text>
<text x="294.1" y="49.9">3</text>
<text x="297.6" y="48.1">SO/SIO1</text>
<text x="297.6" y="51.6">SIO2</text>
<text x="322" y="51.6">SCLK</text>
<text x="322.3" y="48.1">SIO3</text>
<text x="331.8" y="53.4">5</text>
<text x="331.8" y="49.9">6</text>
<text x="317.3" y="55.2">SI/SIO0</text>
<text x="75.4" y="60.5">3</text>
<text x="75.4" y="64">4</text>
<text x="78.9" y="62.2">ADR/FAULT#</text>
<text x="78.9" y="65.8">VR_DIG</text>
<text x="105.1" y="62.2">OUT_A+</text>
<text x="105.6" y="65.8">BST_A+</text>
<text x="120.1" y="64">25</text>
<text x="120.1" y="60.5">26</text>
<text x="221.8" y="64">2</text>
<text x="225.3" y="65.8">2</text>
<text x="75.4" y="71">6</text>
<text x="120.1" y="71">23</text>
<text x="221.8" y="67.5">1</text>
<text x="225.3" y="69.3">1</text>
<text x="75.4" y="74.6">7</text>
<text x="78.9" y="72.8">LRCLK</text>
<text x="78.9" y="76.3">SCLK</text>
<text x="106.2" y="72.8">OUT_A-</text>
<text x="106.7" y="76.3">BST_A-</text>
<text x="120.1" y="74.6">22</text>
<text x="237.7" y="74.6">4</text>
<text x="241.2" y="76.3">43</text>
<text x="247.1" y="74.6">3</text>
<text x="75.4" y="78.1">8</text>
<text x="75.4" y="81.6">9</text>
<text x="78.9" y="79.9">SDIN</text>
<text x="78.9" y="83.4">SDOUT</text>
<text x="106.2" y="83.4">OUT_B-</text>
<text x="106.7" y="79.9">BST_B-</text>
<text x="120.1" y="81.6">20</text>
<text x="120.1" y="78.1">21</text>
<text x="221.8" y="83.4">2</text>
<text x="237.7" y="78.1">2</text>
<text x="241.2" y="79.9">21</text>
<text x="247.1" y="78.1">1</text>
<text x="73.4" y="85.2">10</text>
<text x="73.4" y="88.7">11</text>
<text x="78.9" y="86.9">SDA</text>
<text x="120.1" y="88.7">18</text>
<text x="221.8" y="86.9">1</text>
<text x="225.3" y="88.7">1</text>
<text x="225.3" y="85.2">2</text>
<text x="73.4" y="92.2">12</text>
<text x="78.9" y="90.5">SCL</text>
<text x="78.9" y="94">PDN#</text>
<text x="105.1" y="94">OUT_B+</text>
<text x="105.6" y="90.5">BST_B+</text>
<text x="120.1" y="92.2">17</text>
<text x="232.6" y="154">4</text>
<text x="232.6" y="150.4">5</text>
<text x="232.6" y="157.5">3</text>
<text x="54.4" y="169.8">1</text>
<text x="58.9" y="171.2">VIN</text>
<text x="74.9" y="171.2">GND</text>
<text x="84.7" y="169.8">8</text>
<text x="54.4" y="176.9">2</text>
<text x="58.9" y="178.3">OUTPUT</text>
<text x="74.9" y="178.3">GND</text>
<text x="84.7" y="176.9">7</text>
<text x="54.4" y="183.9">3</text>
<text x="58.9" y="185.3">FB</text>
<text x="74.9" y="185.3">GND</text>
<text x="84.7" y="183.9">6</text>
<text x="54.4" y="191">4</text>
<text x="84.7" y="191">5</text>
<text x="232.4" y="189.2">2</text>
<text x="235.9" y="191">2</text>
<text x="58.9" y="192.4">ON/OFF</text>
<text x="74.9" y="192.4">GND</text>
<text x="232.4" y="192.8">1</text>
<text x="235.9" y="194.5">1</text>
</g>
<g font-size="3.2" fill="#f00">
<text x="323.2" y="44.6">VDD</text>
<text x="331.8" y="42.8">8</text>
<text x="120.1" y="53.4">28</text>
<text x="75.4" y="56.9">2</text>
<text x="78.9" y="58.7">DVDD</text>
<text x="109.7" y="58.7">PVDD</text>
<text x="109.7" y="55.2">PVDD</text>
<text x="120.1" y="56.9">27</text>
<text x="73.4" y="95.7">13</text>
<text x="120.1" y="95.7">16</text>
<text x="78.9" y="97.5">AVDD</text>
<text x="109.7" y="101">PVDD</text>
<text x="109.7" y="97.5">PVDD</text>
<text x="120.1" y="99.3">15</text>
</g>
<g font-size="3.2">
<text x="75.4" y="53.4">1</text>
<text x="294.1" y="53.4">4</text>
<text x="78.9" y="55.2">DGND</text>
<text x="297.6" y="55.2">VSS</text>
<text x="75.4" y="67.5">5</text>
<text x="78.9" y="69.3">DGND</text>
<text x="109.4" y="69.3">PGND</text>
<text x="120.1" y="67.5">24</text>
<text x="109.4" y="86.9">PGND</text>
<text x="120.1" y="85.2">19</text>
<text x="73.4" y="99.3">14</text>
<text x="78.9" y="101">AGND</text>
<text x="100.2" y="101.8" transform="rotate(-90 100.2 101.8)">EP</text>
<text x="98.4" y="107.4" transform="rotate(-90 98.4 107.4)">29</text>
</g>
<g font-size="2.1" fill="#a54b4b">
<text x="300.8" y="174.2" transform="rotate(-90 300.8 174.2)">RST</text>
<text x="304.3" y="178.2" transform="rotate(-90 304.3 178.2)">GPIO27</text>
<text x="307.8" y="178.2" transform="rotate(-90 307.8 178.2)">GPIO25</text>
<text x="311.4" y="178.2" transform="rotate(-90 311.4 178.2)">GPIO32</text>
<text x="314.9" y="178.2" transform="rotate(-90 314.9 178.2)">GPIO12</text>
<text x="318.4" y="176.8" transform="rotate(-90 318.4 176.8)">GPIO4</text>
<text x="322" y="176.8" transform="rotate(-90 322 176.8)">GPIO0</text>
<text x="325.5" y="176.8" transform="rotate(-90 325.5 176.8)">GPIO2</text>
<text x="329" y="176.8" transform="rotate(-90 329 176.8)">GPIO8</text>
<text x="289" y="181.8">VCC</text>
<text x="289" y="185.3">3V3</text>
<text x="331.9" y="181.8">GPIO6</text>
<text x="336" y="185.3">TX</text>
<text x="289" y="188.9">GND</text>
<text x="335.8" y="188.9">RX</text>
<text x="289" y="192.4">GPIO39</text>
<text x="289" y="195.9">GPIO35</text>
<text x="330.6" y="195.9">GPIO21</text>
<text x="330.6" y="192.4">GPIO22</text>
<text x="289" y="199.4">GPIO33</text>
<text x="289" y="203">GPIO34</text>
<text x="330.6" y="203">GPIO16</text>
<text x="330.6" y="199.4">GPIO17</text>
<text x="289" y="206.5">GPIO14</text>
<text x="330.6" y="206.5">GPIO15</text>
<text x="289" y="210">GPIO9</text>
<text x="331.9" y="210">GPIO7</text>
<text x="300.8" y="219.7" transform="rotate(-90 300.8 219.7)">GPIO11</text>
<text x="304.3" y="219.7" transform="rotate(-90 304.3 219.7)">GPIO10</text>
<text x="307.8" y="219.7" transform="rotate(-90 307.8 219.7)">GPIO13</text>
<text x="311.4" y="219.7" transform="rotate(-90 311.4 219.7)">GPIO5</text>
<text x="314.9" y="219.7" transform="rotate(-90 314.9 219.7)">GPIO23</text>
<text x="318.4" y="219.7" transform="rotate(-90 318.4 219.7)">GPIO19</text>
<text x="322" y="219.7" transform="rotate(-90 322 219.7)">GPIO18</text>
<text x="325.5" y="219.7" transform="rotate(-90 325.5 219.7)">GPIO26</text>
<text x="329" y="219.7" transform="rotate(-90 329 219.7)">GPIO36</text>
</g>
</svg>
